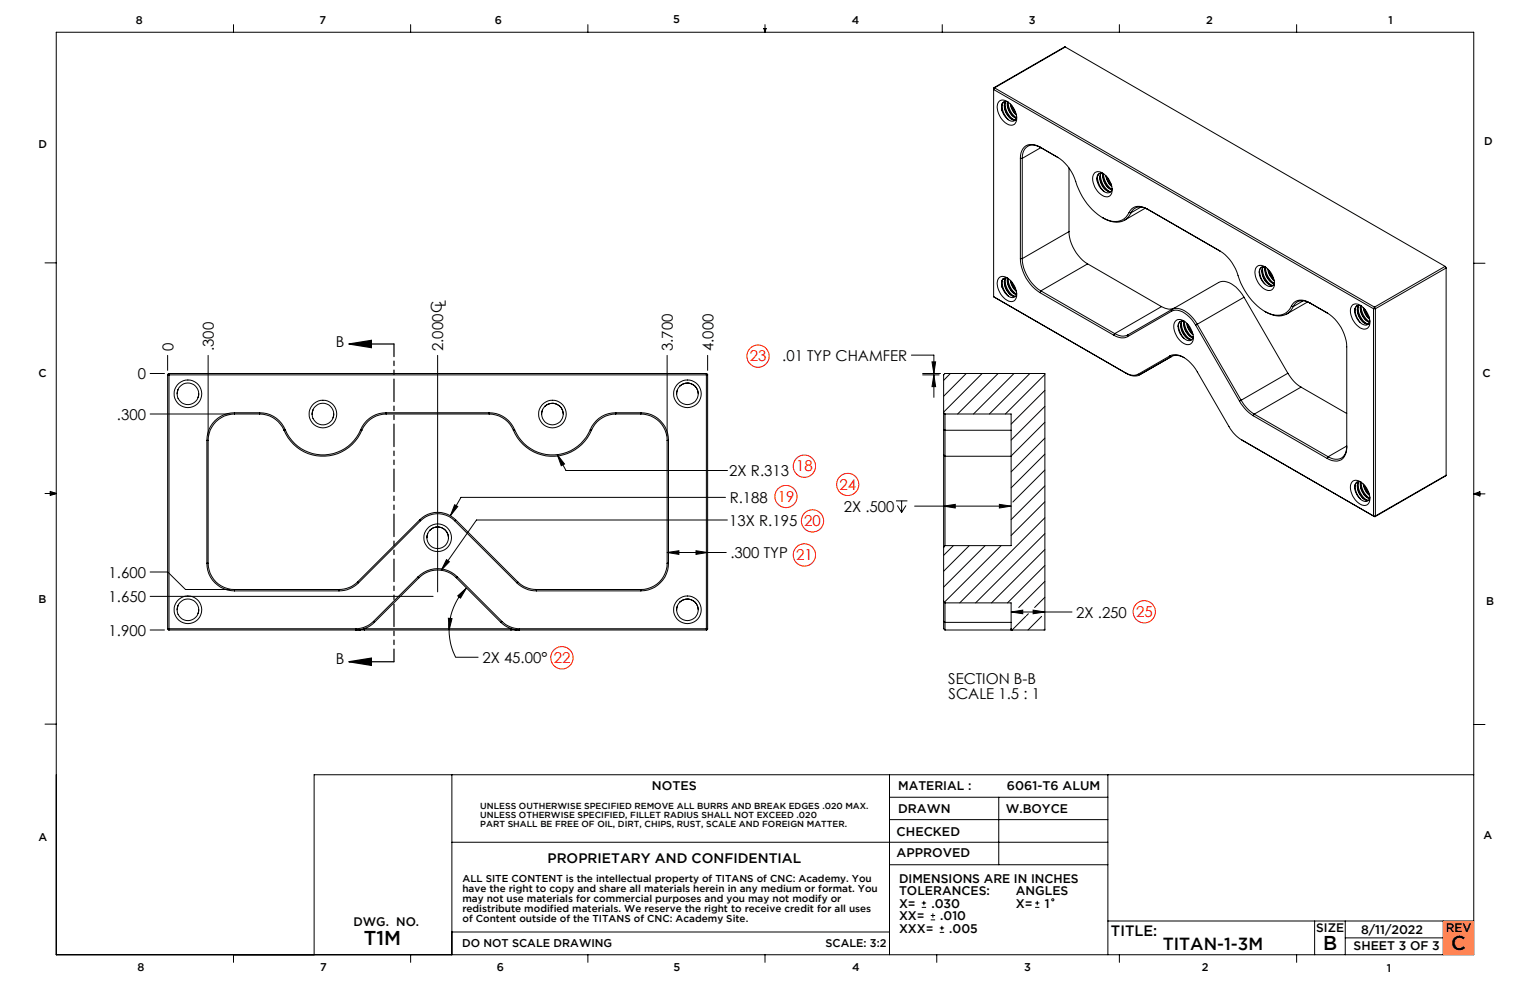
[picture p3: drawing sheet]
<svg xmlns="http://www.w3.org/2000/svg" width="432mm" height="279mm" viewBox="0 0 432 279" stroke-linecap="round" stroke-linejoin="round" font-family="sans-serif">
<g fill="none" stroke="#000" stroke-width=".28">
<path d="M15.9 9.1h400v260.4h-400zM65.9 6.9v2.2M115.9 6.9v2.2M165.9 6.9v2.2M215.6 8h.6l-.3 1.1zM215.7 8l.2 1.1M215.9 6.9v2.2M216 8l-.1 1.1M265.9 6.9v2.2M300.6 13.3l-20.1 11.5M300.6 13.3l-19.9 11.5M300.6 13.3l107.2 61.9"/>
<path d="M315.9 6.9v2.2M365.9 6.9v2.2M280.7 24.8h-.3v58.9M280.7 24.8l-.3 .5 107.2 61.8M280.7 24.8l107.2 61.9M282.1 28.5a2.75 2.75 0 0 1 3.5 1.3 4.2 4.2 0 0 1 .7 5.3 2.73 2.73 0 0 1-3.5-1.3 4.8 4.8 0 0 1-1-5zM282.8 29.4a1.19 1.19 0 0 1 1.7-.6 5.5 5.5 0 0 0 2.4 4.5M282.8 29.4l-.2 1.1 .2 .8M282.8 29.6l.3 2 1.5 2.2M282.8 31.3a3.7 3.7 0 0 0 3.2 2.9 1.13 1.13 0 0 0 .9-1.2M283.1 28.9a2.38 2.38 0 0 0-.3 2.4M283.4 28.8l-.6 .6"/>
<path d="M283.6 29.1a5.4 5.4 0 0 0 2.6 4.7M283.8 28.6a3.9 3.9 0 0 0 2.7 5.3M283.8 28.7a4 4 0 0 0 2.7 5.1M284.3 28.7a4.4 4.4 0 0 0 2.5 4.7M284.4 28.8a4.5 4.5 0 0 0 2.4 4.5M285.2 29.4l.7 2.1 .9 .9M285.3 29.5l.4 1.4 1.1 1.3M285.6 29.9l1 1.8M288 44.7v28.3M288 44.7h.5M288.5 44.7v28.3M293.5 41.5l5 2.9a12.8 12.8 0 0 1 5.5 8 16.4 16.4 0 0 0 9.2 9.9 4.4 4.4 0 0 0 5.5-2.3"/>
<path d="M293.5 41.5a3.4 3.4 0 0 0-3.9-.4 3.4 3.4 0 0 0-1.6 3.6M293.5 41.5l.3 .2M293.8 41.7a3.2 3.2 0 0 0-4.9 .9l-.4 2.1M293.8 41.7l-5.3 3M301.7 47.4v18M309 48.7a2.78 2.78 0 0 1 3.5 1.3 4.8 4.8 0 0 1 1 5 2.16 2.16 0 0 1-3.3-.5 4.9 4.9 0 0 1-1.4-5.5zM309.7 49.6l-.1 .9 .2 1M309.7 49.8l.4 2 .6 1.3 .9 .9M309.8 51.5a3.7 3.7 0 0 0 3.2 2.9 1.22 1.22 0 0 0 .9-1.2M310.1 49.2a2.45 2.45 0 0 0-.3 2.3M310.3 49l-.6 .6M310.6 49.4a5.5 5.5 0 0 0 2.6 4.7"/>
<path d="M310.8 48.8a3.9 3.9 0 0 0 2.6 5.3M310.8 48.9a4 4 0 0 0 2.7 5.2M311.3 48.9a4.4 4.4 0 0 0 2.5 4.7M311.4 49a4.6 4.6 0 0 0 2.4 4.5M311.4 49h-.1a1.14 1.14 0 0 0-1.6 .6M311.4 49a5.6 5.6 0 0 0 2.4 4.5M312.1 49.6l.8 2.1 .9 .9M312.2 49.7l.5 1.4 1 1.4M312.6 50.2l1 1.8M318.7 60l.5 .1M322 58.4l-2.8 1.7M323.3 58.7l-5.9 3.5"/>
<path d="M323.7 59a3.3 3.3 0 0 0-5 1M323.7 59l.3 .1a3.2 3.2 0 0 0-4.8 1M323.7 59l20.6 11.8M12.7 74.2h3.2M282.1 78.3a2.75 2.75 0 0 1 3.5 1.3 4.2 4.2 0 0 1 .7 5.2 2.73 2.73 0 0 1-3.5-1.3 4.8 4.8 0 0 1-1-4.9zM282.8 79.2l-.2 1.1 .2 .8M282.8 79.4l.3 2 1.5 2.2M283.1 78.7a2.38 2.38 0 0 0-.3 2.4M283.4 78.6l-.6 .6M283.6 78.9a5.4 5.4 0 0 0 2.6 4.7M283.8 78.4a3.9 3.9 0 0 0 2.7 5.3M283.8 78.5a4 4 0 0 0 2.7 5.1"/>
<path d="M284.3 78.5a4.4 4.4 0 0 0 2.5 4.6M284.4 78.6a4.5 4.5 0 0 0 2.4 4.5M284.5 78.6l-.6-.2a1.14 1.14 0 0 0-1.1 .8M284.5 78.6a5.5 5.5 0 0 0 2.4 4.4M285.2 79.1l.7 2.1 .9 1M285.3 79.3l.7 1.9 .8 .8M285.6 79.7l1 1.8M288 73a12.1 12.1 0 0 0 5.5 9.6M288 73h.5M288.5 73a11.7 11.7 0 0 0 5.3 9.1M301.7 65.4a11.7 11.7 0 0 0 5.3 9.1M301.7 65.4l-13.2 7.6"/>
<path d="M307 74.5l20.8 12M307 74.5l-13.2 7.6M319.2 60.1a4.6 4.6 0 0 1-6.5 2.1l-1.6-.8M344.3 70.8a12.7 12.7 0 0 1 5.4 8 16.3 16.3 0 0 0 9.3 10 4.3 4.3 0 0 0 5.5-2.4M354.5 75.5a2.14 2.14 0 0 1 3.4 .5 4.9 4.9 0 0 1 1.4 5.4 2.14 2.14 0 0 1-3.3-.5 4.9 4.9 0 0 1-1.5-5.4zM355.4 76.8a4 4 0 0 0 3.3 4.1 1.2 1.2 0 0 0 1-1.2M355.5 76.3l.3 1.9 1.2 1.9M356 75.5a1.37 1.37 0 0 0-.6 1.3M356 75.5h1.3M356.1 75.4l-.1 .1M356.1 75.4a1.64 1.64 0 0 0-.7 1.4M356.2 76.4a4.1 4.1 0 0 0 3.1 4.1l.3-.1"/>
<path d="M356.3 75.8a5.7 5.7 0 0 0 2.7 4.7M356.5 75.3a3.9 3.9 0 0 0 2.7 5.3M356.6 75.3l-.4 1M357 75.4a4.3 4.3 0 0 0 2.6 4.7M357.2 75.4a4.2 4.2 0 0 0 2.4 4.5 5.7 5.7 0 0 1-2.4-4.4M357.8 76a4.6 4.6 0 0 0 1.8 3.2M358 76.1l.4 1.5 1.1 1.4M358.2 76.4l1.2 2.2M407.8 75.2l.3 .4M407.8 75.2l-19.9 11.5M408.1 75.6l-19.9 11.5M408.1 75.6v58.5"/>
<path d="M415.9 74.3h3.2M280.4 83.7l37.6 21.7M280.4 83.7l.3 .2M282.8 81.1a3.7 3.7 0 0 0 3.2 2.9 1.13 1.13 0 0 0 .9-1.2M293.5 82.6l20.9 12M293.8 82.1l20.8 12.1M293.8 82.1l-.3 .5M314.4 94.6a3.8 3.8 0 0 0 3.8 .4M314.6 94.2a3.6 3.6 0 0 0 3.7 .3M314.6 94.2l-.2 .4M318.3 94.5l-.1 .5M327.8 86.5a3.6 3.6 0 0 0 3.6 .4"/>
<path d="M327.8 86.5l-13.2 7.7M330.6 87.8a4.6 4.6 0 0 1 5.1 1.7l1.7 2.3M330.6 87.8l-12.4 7.2M330.7 87.3a4.5 4.5 0 0 1 4.9 1.4l1.2 1.3 1.1 1.5M330.7 87.3l-.1 .5M330.7 87.3l-12.4 7.2M331.9 90.5a2.75 2.75 0 0 1 3.5 1.3 4.8 4.8 0 0 1 1 4.9 2.14 2.14 0 0 1-3.3-.5 4.9 4.9 0 0 1-1.5-5.5zM332.5 92.1a4 4 0 0 0 3.3 4l.6-.3 .4-.9M332.6 91.6a5.7 5.7 0 0 0 1.6 3.9M333.1 90.7l-.5 .6-.1 .8M333.1 90.7l.3-.1 1 .1M333.2 90.7h-.1"/>
<path d="M333.2 90.7l-.6 .6-.1 .8M333.4 91.1a5.4 5.4 0 0 0 2.6 4.6M333.6 90.6a3.9 3.9 0 0 0 2.7 5.3M333.7 90.6a3.8 3.8 0 0 0 2.6 5.2M334.2 90.6a4.3 4.3 0 0 0 2.5 4.8M334.3 90.7a5.6 5.6 0 0 0 2.4 4.5M334.3 90.7a4.3 4.3 0 0 0 2.4 4.5M334.9 91.2a4.6 4.6 0 0 0 1.8 3.2M335.1 91.4a5 5 0 0 0 1.5 2.9M335.4 91.7l1.1 2.2M337.4 91.8l12.4 21.4M337.9 91.5l-.5 .3"/>
<path d="M337.9 91.5l12.4 21.5M351.1 83.9a7.7 7.7 0 0 0-6.1-4.5l-1.1 .3-13.2 7.6M351.1 83.9l12.4 21.4M351.1 83.9l-13.2 7.6M364.5 86.4a3.3 3.3 0 0 1 5.1-1l5 2.9a12.1 12.1 0 0 1 5.5 9.6v28.3a3.3 3.3 0 0 1-3.4 3.9l-2.1-.7M364.5 86.4l.5 .1M365 86.5a2.9 2.9 0 0 1 4.1-1.3l5.5 3.1M365 86.5a4.7 4.7 0 0 1-6.5 2.2l-1.6-.8M367.8 84.9l-2.8 1.6M369.1 85.2l-6 3.4M381.7 86a2.73 2.73 0 0 1 3.5 1.3 4.8 4.8 0 0 1 1.1 5 2.1 2.1 0 0 1-3.4-.5 4.9 4.9 0 0 1-1.4-5.4zM382.3 87.7a4.1 4.1 0 0 0 3.4 4.1 1.27 1.27 0 0 0 .9-1.3"/>
<path d="M382.4 87.2l.4 1.9 1.1 1.9M382.9 86.3l-.4 .6-.2 .8M382.9 86.3l1.3 .1M382.9 86.3h.1M383 86.3a1.64 1.64 0 0 0-.7 1.4M383.3 86.7a5.5 5.5 0 0 0 2.6 4.7M383.4 86.2a3.9 3.9 0 0 0 2.7 5.3M383.5 86.2a3.9 3.9 0 0 0 2.7 5.2l.3-.1M384 86.2a4.3 4.3 0 0 0 2.5 4.7M384.1 86.3a4.5 4.5 0 0 0 2.4 4.6M384.1 86.4a5.6 5.6 0 0 0 2.4 4.4M384.7 86.8a5.1 5.1 0 0 0 1.8 3.3"/>
<path d="M384.9 87l.8 2 .8 .9M385.2 87.3l1.2 2.2M387.6 87.1h.6M387.6 87.1v58.5M387.9 86.7l.3 .4M387.9 86.7l-.3 .4M388.2 87.1v58.5M47.3 105.8h152.4M47.3 105.8v71.6M47.7 105.4l-.4 .4M47.7 105.4v72.4M47.7 105.4h151.7"/>
<path d="M50.2 110l-.2 1.1M56.1 111.1l-.2 1.1M66.2 116.5a7.7 7.7 0 0 0-7.8 7.8M66.2 116.8a7.5 7.5 0 0 0-7.5 7.5M66.2 116.5h7.1M66.2 116.5v.3M66.2 116.8h7.1M73.3 116.5a7.7 7.7 0 0 1 7.2 4.8M73.3 116.8a7.5 7.5 0 0 1 6.9 4.6M73.3 116.5v.3M88.1 116.9v.1M88.3 115.7l-.2 1.1"/>
<path d="M94.2 116.8l-.2 1.1M109 116.5a7.7 7.7 0 0 0-7.2 4.8M109 116.8a7.5 7.5 0 0 0-6.9 4.6M109 116.5h29M109 116.5v.3M109 116.8h29M138 116.5a7.7 7.7 0 0 1 7.2 4.8M138 116.8a7.5 7.5 0 0 1 6.9 4.6M138 116.5v.3M153.1 115.7l-.2 1.1M153.7 114.7a3.3 3.3 0 0 0-.8 2.1M153.7 114.7a3.1 3.1 0 0 1 4.8 .6 3.1 3.1 0 0 1-1.8 4.5 3.1 3.1 0 0 1-3.8-3"/>
<path d="M153.7 114.7a3.1 3.1 0 0 1 3.4-.6 3.1 3.1 0 0 1 1.9 2.7M173.8 116.5a7.7 7.7 0 0 0-7.2 4.8M173.8 116.8a7.5 7.5 0 0 0-6.9 4.6M173.8 116.5h7.1M173.8 116.5v.3M173.8 116.8h7.1M180.9 116.5a7.8 7.8 0 0 1 7.8 7.8M180.9 116.8a7.4 7.4 0 0 1 7.4 7.5M180.9 116.5v.3M191.2 110l-.2 1.1M191.8 109a3.3 3.3 0 0 0-.8 2.1M191.8 109a3.1 3.1 0 0 1 4.8 .6 3.1 3.1 0 0 1-1.8 4.5 3.1 3.1 0 0 1-3.8-3"/>
<path d="M191.8 109a3.1 3.1 0 0 1 3.4-.7 3.1 3.1 0 0 1 1.9 2.8M199.4 105.4l.3 .4M199.4 105.4v72.4M199.7 105.8v71.6M266.3 116.5v4.8M266.3 116.5v-10.7l.4-.4h28.2v72.4h-28.2M266.3 116.5l.4 .3M266.7 116.8v4.6M266.7 116.8h18.7v37.2h-18.7M268.2 105.4l-1.9 2M272.7 105.4l-6.4 6.4M277.2 105.4l-10.9 10.9"/>
<path d="M281.7 105.4l-11.4 11.4M286.2 105.4l-11.5 11.4M290.7 105.4l-11.5 11.4M294.9 105.7l-11.2 11.1M294.9 110.2l-9.5 9.5M294.9 114.7l-9.5 9.5M294.9 119.2l-9.5 9.5M318 105.4l-.3-.1a3.7 3.7 0 0 0 3.5 .3M318 105.4a3.6 3.6 0 0 0 3.7 .4M321.2 105.6l.5 .2M330.1 100.5a4.7 4.7 0 0 1 5.4 1.4l1.9 2.2 9.5 16.3a9.9 9.9 0 0 0 3.5 3.7M330.1 100.5l.5 .1a3.5 3.5 0 0 1 3.6 .3"/>
<path d="M330.1 100.5l-8.9 5.1M330.7 100.6l-9 5.2M349.8 113.2a11.4 11.4 0 0 0 3.9 4.1M350.3 113a10.7 10.7 0 0 0 3.7 3.9M350.3 113l-.5 .2M353.7 117.3l20.9 12.1M354 116.9l-.3 .4M354 116.9l20.8 12M363.5 105.3a10.7 10.7 0 0 0 3.7 4M363.5 105.3l-13.2 7.7M367.2 109.3l12.9 7.4M367.2 109.3l-13.2 7.6"/>
<path d="M12.7 139.3h3.2M14.2 139.1l1.7 .2M14.2 138.7l1.7 .6-1.7 .5zM15.9 139.3l-1.7 .3M58.4 124.3v34.7M58.4 124.3h.3M58.7 124.3v34.7M80.2 121.4a11.9 11.9 0 0 0 10.9 7.3 11.9 11.9 0 0 0 11-7.3M80.5 121.3a11.5 11.5 0 0 0 10.6 7.1 11.5 11.5 0 0 0 10.7-7.1M80.5 121.3l-.3 .1M101.8 121.3l.3 .1M144.9 121.4a11.9 11.9 0 0 0 11 7.4 11.9 11.9 0 0 0 11-7.4"/>
<path d="M145.2 121.3a11.6 11.6 0 0 0 10.7 7.1 11.6 11.6 0 0 0 10.7-7.1M145.2 121.3l-.3 .1M166.6 121.3l.3 .1M188.3 124.3h.4M188.3 124.3v34.7M188.7 124.3v34.7M266.3 121.3v7.1M266.3 128.4l.4 .4M266.3 128.4v47M266.3 121.3l.4 .1M266.7 121.4v7.4M266.7 128.8h18.7"/>
<path d="M266.7 128.8v25.2M266.7 121.4h18.7M294.9 123.6l-9.5 9.6M294.9 128.2l-9.5 9.5M294.9 132.6l-9 9.1M294.9 137.1l-9.5 9.5M350.4 124.1l37.5 21.7M350.4 124.1l.2 .2M374.8 128.9l5.3-3a3.2 3.2 0 0 1-3.3 3.7zM374.8 128.9l-.2 .5M381.7 135.8a2.73 2.73 0 0 1 3.5 1.3 4.8 4.8 0 0 1 1.1 5 2.16 2.16 0 0 1-3.4-.5 4.9 4.9 0 0 1-1.4-5.5zM382.3 137.5a4.1 4.1 0 0 0 3.4 4 1.27 1.27 0 0 0 .9-1.2"/>
<path d="M382.4 137l.4 1.9 1.1 1.9M382.9 136.1l-.4 .6-.2 .8M382.9 136.1l.7-.1 .6 .1M382.9 136.1h.1M383 136.1a1.64 1.64 0 0 0-.7 1.4M383.3 136.5a5.5 5.5 0 0 0 2.6 4.7M383.4 136a3.9 3.9 0 0 0 2.7 5.3M383.5 136a3.9 3.9 0 0 0 2.7 5.2l.3-.1M384 136a4.3 4.3 0 0 0 2.5 4.7M384.1 136a4.4 4.4 0 0 0 2.4 4.6 5.6 5.6 0 0 1-2.4-4.5M384.7 136.6a5.1 5.1 0 0 0 1.8 3.2M384.9 136.8l.8 1.9 .8 1"/>
<path d="M385.2 137.1l1.2 2.1M408.1 134.1l-20 11.7M408.1 134.1l-19.9 11.5M415.9 139.4h3.2M415.9 139.4l1.8-.6v1.2zM415.9 139.4l1.8 .3M417.7 139.2l-1.8 .2M58.4 159a7.8 7.8 0 0 0 7.8 7.8M58.4 159h.3M58.7 159a7.4 7.4 0 0 0 7.5 7.4M118.5 146.7a7.2 7.2 0 0 1 10.1 0M118.5 146.7l-17.6 17.5"/>
<path d="M118.5 146.7l.2 .3M118.7 147a6.8 6.8 0 0 1 9.6 0M118.7 147l-17.5 17.5M120.7 150.6l-.2 1.2M121.4 149.6a3.3 3.3 0 0 0-.9 2.2M121.4 149.6a3 3 0 0 1 4.8 .6 3 3 0 0 1-1.9 4.5 3 3 0 0 1-3.8-2.9M121.4 149.6a3.1 3.1 0 0 1 3.3-.7 3.1 3.1 0 0 1 1.9 2.9M128.3 147l17.5 17.5M128.6 146.7l-.3 .3M128.6 146.7l17.5 17.5M188.3 159a7.3 7.3 0 0 1-7.4 7.4M188.3 159h.4"/>
<path d="M188.7 159a7.8 7.8 0 0 1-7.8 7.8M266.7 154l-.4 .5M269.1 154l-2.8 2.7M273.5 154l-7.2 7.2M278 154l-11.7 11.7M282.5 154l-15.9 15.9M294.9 141.6l-9.5 9.5M294.9 146.1l-24 24M294.9 150.6l-19.6 19.5M294.9 155.1l-15.1 15M294.9 159.6l-10.6 10.5M387.6 145.6h.6"/>
<path d="M387.6 145.6l.3 .2M388.2 145.6l-.3 .2M47.3 177.4l.4 .4M47.3 177.4h53.1M47.7 177.8h151.7M50.2 171l-.2 1.1M56.1 172.1l-.2 1.1M66.2 166.8h29.5M66.2 166.4v.4M66.2 166.4h29.5M95.7 166.4v.4M100.9 164.2a7.5 7.5 0 0 1-5.2 2.2"/>
<path d="M100.9 164.2l.3 .3M101.2 164.5a7.9 7.9 0 0 1-5.5 2.3M101.4 177.8h.3M102.8 177.8v-.4h41.5l-.1 .4M102.8 177.8h.1M105.4 175.4a7.3 7.3 0 0 1-5 2M105.4 175.4l.3 .2M105.7 175.6a7.5 7.5 0 0 1-5.3 2.2v-.4M118 162.8a7.8 7.8 0 0 1 11 0M118 162.8l-12.6 12.6M118 162.8l.3 .3M118.3 163.1a7.4 7.4 0 0 1 10.5 0"/>
<path d="M118.3 163.1l-12.6 12.5M128.8 163.1l12.6 12.5M129 162.8l12.6 12.6M129 162.8l-.2 .3M141.4 175.6a7.6 7.6 0 0 0 5.2 2.2v-.4M141.6 175.4a7.3 7.3 0 0 0 5 2M141.6 175.4l-.2 .2M145.4 177.8h.3M145.8 164.5a7.9 7.9 0 0 0 5.6 2.3M146.1 164.2a7.5 7.5 0 0 0 5.3 2.2M146.1 164.2l-.3 .3M146.6 177.4h53.1"/>
<path d="M151.4 166.8h29.5M151.4 166.4v.4M151.4 166.4h29.5M180.9 166.4v.4M191.2 170.9l-.2 1.2M191.8 169.9a3.3 3.3 0 0 0-.8 2.2M191.8 169.9a3.1 3.1 0 0 1 4.8 .6 3.1 3.1 0 0 1-1.8 4.5 3.1 3.1 0 0 1-3.8-2.9M191.8 169.9a3.1 3.1 0 0 1 3.4-.6 3.1 3.1 0 0 1 1.9 2.8M199.7 177.4l-.3 .4M266.3 175.4v.4a2.01 2.01 0 0 0 .4 2M266.3 175.4l.4 .2M266.3 169.6l.4 .5"/>
<path d="M266.7 175.6v2.2M266.7 175.6h18.7M266.7 170.1v5.5M266.7 170.1h18.7v7.3M285.4 177.4v.3M285.4 177.4l.4 .4M285.4 177.7v.1M285.4 177.7l.1 .1M289.5 174l-3.8 3.8M290.2 173.2l-.5 .6M294 174l-3.9 3.8M294.9 164.1l-7.4 7.3"/>
<path d="M294.9 168.6l-2.9 2.8M294.9 177.6l-.3 .2M12.7 204.4h3.2M127.5 218.7v50.8M251 218.7v50.8M312.7 218.7v50.8M415.9 204.5h3.2M415.9 218.7h-327.2v50.8M127.5 237.7h185.2M251 231.3h61.7M251 225h61.7M281.9 225v19.1"/>
<path d="M251 244.1h61.7M312.7 259.9h103.2M371 259.9v9.6M379.7 259.9v9.6M407.3 259.9v9.6M65.9 269.5v2.1M115.9 269.5v2.1M127.5 263h123.5M165.9 269.5v2.1M215.9 269.5v2.1M264.4 269.5v2.1M315.9 269.5v2.1"/>
<path d="M365.9 269.5v2.1M379.7 264.7h27.6"/>
<circle cx="53" cy="111.1" r="3.1"/>
<circle cx="53" cy="111.1" r="3.9"/>
<circle cx="91.1" cy="116.9" r="3.1"/>
<circle cx="91.1" cy="116.9" r="3.9"/>
<circle cx="155.9" cy="116.9" r="3.9"/>
<circle cx="194" cy="111.1" r="3.9"/>
<circle cx="123.5" cy="151.7" r="3.9"/>
<circle cx="53" cy="172.1" r="3.1"/>
<circle cx="53" cy="172.1" r="3.9"/>
<circle cx="194" cy="172.1" r="3.9"/>
</g>
<path d="M407.3 259.9h8.6v9.6h-8.6z" fill-rule="evenodd" fill="#ff8040"/>
<g fill="none" stroke="#000" stroke-width=".28">
<path d="M42.4 105.4h4M42.4 116.8h22.5M47.3 100.3v4.2M58.7 100.3v22.7M123.5 100.3v66.7M188.3 100.3v22.7M199.7 100.3v4.2M257.2 100.2h6.4v5.2M260.4 105.4h5M260.4 105.8h4.6M263 102.1h1.1l-.5 3.3zM263.6 105.8l.5 3.3h-1.1z"/>
<path d="M263.6 105.8v6.3M157.3 128.3l2 2.7-.9 .4zM157.3 128.3l2.4 4.5h45.6M126 157.9l.8 .6-2.3 2.4zM128.3 142.5l.9 .4-2.1 2.7zM188.3 155.9l3.3-.5v1.1zM188.3 155.9h16.7M196.4 155.4l3.3 .5-3.3 .6zM204.8 140.4h-74.7l-3 5.2M205.3 146.8h-70.8l-10 14.1M252.9 141.4h3.2M253.3 142.7l1.2 1.9"/>
<path d="M254.5 141.4v3.2M255.7 142.7l-1.2 1.9M258.1 142.8h27.3M266.3 142.8l3.3-.5v1.1zM282 142.3l3.4 .5-3.4 .6zM42.4 161.4h4.9l5.1 5h12.5M42.4 168.3h79.8M42.4 177.8h4M126.5 174.5l1.1 .1-.8 3.2zM126.8 177.8l.5 4.3 1.3 3.4h6.3M129.2 168.2l2.5-2.3-1.7 2.9zM131.7 165.9a16.7 16.7 0 0 0-4.9 11.9"/>
<path d="M285.4 172.7l3.2-.5v1zM285.4 172.7h17.1M291.6 172.2l3.3 .5-3.3 .5zM260.1 256.1h1.3M260.1 254.8h1.3M260.7 254.2v1.3M262.7 259.6h1.2M262.7 258.4h1.2M263.3 257.8v1.2M292.1 256.1h1.2M292.1 254.8h1.2M292.7 254.2v1.3"/>
<path d="M265.2 263.1h1.3M265.2 261.9h1.3M265.8 261.3v1.2"/>
<circle cx="297.1" cy="253.9" r=".31"/>
</g>
<path d="M98.5 97.1l6.3-1v2zM98.5 97.1h12.7M98.5 186.8l6.3-1.1v2.1zM98.5 186.8h12.7" fill="none" stroke="#000" stroke-width=".35"/>
<g fill="none" stroke="#f00" stroke-width=".28">
<circle cx="213.9" cy="100.5" r="3.1"/>
<circle cx="227" cy="131.6" r="3.1"/>
<circle cx="239.2" cy="136.7" r="3.1"/>
<circle cx="221.8" cy="140.1" r="3.1"/>
<circle cx="227" cy="156.6" r="3.1"/>
<circle cx="229.3" cy="147" r="3.1"/>
<circle cx="322.9" cy="172.7" r="3.1"/>
<circle cx="158.6" cy="185.6" r="3.1"/>
</g>
<path d="M111.2 97.1v89.7" fill="none" stroke="#000" stroke-width=".35" stroke-dasharray="6.3 1.3 1.3 1.3 1.3 1.3" stroke-dashoffset="2.8"/>
<g fill="#000">
<path d="M98.5 97.1l6.3-1v2zM98.5 186.8l6.3-1.1v2.1z"/>
<path d="M157.3 128.3l2 2.7-.9 .4zM126 157.9l.8 .6-2.3 2.4z"/>
<path d="M128.3 142.5l-1.2 3.1 2.1-2.7zM196.4 155.4l3.3 .5-3.3 .6zM188.3 155.9l3.3-.5v1.1zM129.2 168.2l2.5-2.3-1.7 2.9zM126.5 174.5l1.1 .1-.8 3.2zM266.3 142.8l3.3-.5v1.1zM282 142.3l3.4 .5-3.4 .6zM285.4 172.7l3.2-.5v1zM291.6 172.2l3.3 .5-3.3 .5zM263 102.1h1.1l-.5 3.3zM263.6 105.8l.5 3.3h-1.1z"/>
</g>
<g font-size="5.6">
<text x="102.7" y="266.6">T1M</text>
<text x="373.4" y="268.2">B</text>
<text x="409.6" y="268.2">C</text>
</g>
<text font-size="4.9" x="328.1" y="268.2">TITAN-1-3M</text>
<g font-size="4.2">
<text x="48.9" y="99.1" transform="rotate(-90 48.9 99.1)">0</text>
<text x="60.4" y="99.1" transform="rotate(-90 60.4 99.1)">.300</text>
<text x="94.8" y="97.8">B</text>
<text x="125.1" y="99.1" transform="rotate(-90 125.1 99.1)">2.000CL</text>
<text x="189.9" y="99.1" transform="rotate(-90 189.9 99.1)">3.700</text>
<text x="201.3" y="99.1" transform="rotate(-90 201.3 99.1)">4.000</text>
<text x="220.8" y="101.8">.01 TYP CHAMFER</text>
<text x="38.9" y="107">0</text>
<text x="33" y="118.4">.300</text>
<text x="205.8" y="134.4">2X R.313</text>
<text x="205.9" y="141.9">R.188 19</text>
<text x="205.8" y="148.4">13X R.195</text>
<text x="238.1" y="144.4">2X .500</text>
<text x="206.2" y="157.5">.300 TYP 21</text>
<text x="30.6" y="163">1.600</text>
<text x="30.6" y="169.9">1.650</text>
<text x="30.6" y="179.4">1.900</text>
<text x="303.7" y="174.3">2X .250 25</text>
<text x="94.8" y="187.5">B</text>
<text x="136.1" y="187.1">2X 45.00° 22</text>
<text x="267.6" y="193.1">SECTION B-B</text>
<text x="267.7" y="197.2">SCALE 1.5 : 1</text>
<text x="313.5" y="264.2">TITLE:</text>
</g>
<g font-size="4.2" fill="#f00">
<text x="211.6" y="102">23</text>
<text x="224.7" y="133">18</text>
<text x="236.9" y="138.2">24</text>
<text x="227" y="148.4">20</text>
</g>
<text font-size="3.9" x="154.5" y="243.5">PROPRIETARY AND CONFIDENTIAL</text>
<g font-size="3.5">
<text x="184" y="223">NOTES</text>
<text x="253.5" y="223.1">MATERIAL :</text>
<text x="284.2" y="223">6061-T6 ALUM</text>
<text x="253.4" y="229.4">DRAWN</text>
<text x="283.8" y="229.4">W.BOYCE</text>
<text x="253" y="235.8">CHECKED</text>
<text x="253" y="242">APPROVED</text>
<text x="253.7" y="249.1">DIMENSIONS ARE IN INCHES</text>
<text x="253.7" y="252.6">TOLERANCES:</text>
<text x="253.7" y="256.1">X=</text>
<text x="262.9" y="256.1">.030</text>
<text x="286.7" y="252.6">ANGLES</text>
<text x="286.7" y="256.1">X=</text>
<text x="294.8" y="256.1">1</text>
<text x="99.7" y="261.5">DWG. NO.</text>
<text x="253.7" y="263.2">XXX=</text>
<text x="253.7" y="259.7">XX=</text>
<text x="265.4" y="259.7">.010</text>
<text x="267.9" y="263.2">.005</text>
<text x="371.5" y="263.2">SIZE</text>
<text x="384.1" y="263.5">8/11/2022</text>
<text x="408" y="263.2">REV</text>
<text x="382" y="268.2">SHEET 3 OF 3</text>
</g>
<g font-size="3.2">
<text x="38.3" y="6.8">8</text>
<text x="90.2" y="6.8">7</text>
<text x="139.7" y="6.6">6</text>
<text x="190" y="6.6">5</text>
<text x="240.4" y="6.7">4</text>
<text x="290.4" y="6.8">3</text>
<text x="340.4" y="6.7">2</text>
<text x="391.9" y="6.8">1</text>
<text x="10.9" y="41.7">D</text>
<text x="418.9" y="40.8">D</text>
<text x="10.9" y="106.4">C</text>
<text x="418.4" y="106.5">C</text>
<text x="10.8" y="170.3">B</text>
<text x="419.4" y="170.7">B</text>
<text x="10.8" y="237.3">A</text>
<text x="418.6" y="236.9">A</text>
<text x="130.4" y="267.2">DO NOT SCALE DRAWING</text>
<text x="233" y="267.2">SCALE: 3:2</text>
<text x="38.8" y="273.9">8</text>
<text x="90.4" y="273.9">7</text>
<text x="140.2" y="273.9">6</text>
<text x="190.1" y="274">5</text>
<text x="240.5" y="273.9">4</text>
<text x="289" y="274">3</text>
<text x="339.1" y="274">2</text>
<text x="391.4" y="274.2">1</text>
</g>
<g font-size="2.8">
<text x="130.5" y="248.9">ALL SITE CONTENT is the intellectual property of TITANS of CNC: Academy. You</text>
<text x="130.5" y="251.8">have the right to copy and share all materials herein in any medium or format. You</text>
<text x="130.5" y="254.6">may not use materials for commercial purposes and you may not modify or</text>
<text x="130.5" y="257.4">redistribute modified materials. We reserve the right to receive credit for all uses</text>
<text x="130.5" y="260.2">of Content outside of the TITANS of CNC: Academy Site.</text>
</g>
<g font-size="2.5">
<text x="135.6" y="228.4">UNLESS OUTHERWISE SPECIFIED REMOVE ALL BURRS AND BREAK EDGES .020 MAX.</text>
<text x="135.6" y="230.9">UNLESS OTHERWISE SPECIFIED, FILLET RADIUS SHALL NOT EXCEED .020</text>
<text x="135.6" y="233.3">PART SHALL BE FREE OF OIL, DIRT, CHIPS, RUST, SCALE AND FOREIGN MATTER.</text>
</g>
</svg>
